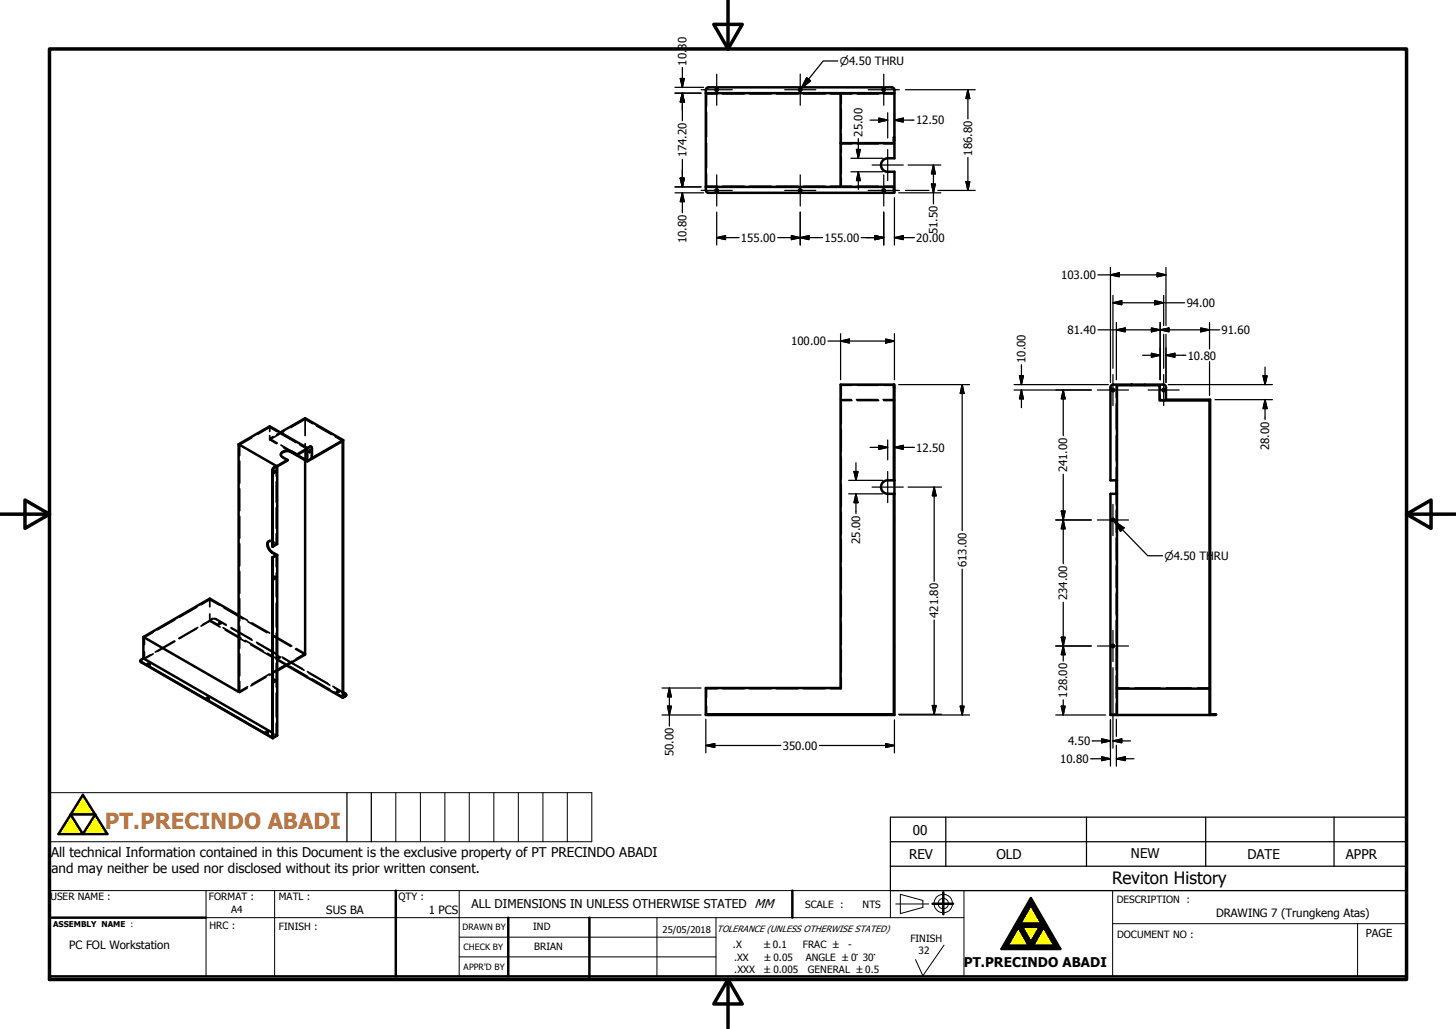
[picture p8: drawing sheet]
<svg xmlns="http://www.w3.org/2000/svg" width="297mm" height="210mm" viewBox="0 0 297 210" stroke-linecap="round" stroke-linejoin="round" font-family="sans-serif">
<g fill="none" stroke="#000" stroke-width=".51">
<path d="M144 19h27.5M171.5 19h11v9M171.5 19v19.1M182.5 19v-.8l-.6-.4h-37.3l-.5 .2-.1 .4v20.4l.1 .3 .3 .2h37.9M171.5 29.2h10.8v-1.2h.2v4.3a3.2 3.2 0 0 0-2.2 .3 1.38 1.38 0 0 0-.5 1.5 1.38 1.38 0 0 0 1.3 1h1.4v4.2h-.2v-1.2h-38.3M182.3 78.5h.2v67.4h-38.5v-.1h38.3v-45M182.3 78.5v19.5M182.3 78.5h-10.8v61.9h-27.5v5.4M230.8 78.6h-2.9v19.4M230.8 78.5h2.8v.1h-2.8zM230.8 78.5h-3.7l-.3 .1-.2 .3-.1 19.1h1.4M233.6 78.5l4.1 .1 .2 .5v2.5h9v64.2h1.2v.1h-21.6v-45.1h1.4"/>
<path d="M233.6 78.6h3v3.1h10.2v64.2M48.7 90.7l7.7 4.4-.6 .3-.3 .6v15.5l.1 .1M48.7 90.7l6.3-3.7 7.7 4.4 .6-.3 .2 .1M48.7 90.7v50.5l-19.5-11.2M55.9 96.2l.1-.1a.2 .2 0 0 1 .1 .3 .2 .2 0 0 1-.3 0zM56 96.1l-.2 .4M57.2 88.2l5-2.9 7.8 4.5M57.3 92.8a1.7 1.7 0 0 1 2.3-.5l1 .6M58.6 93.9v.1l-2 1.2v15.8l-1 .6M58.6 93.9l-2.7 1.6-.3 .4v15.7M59.2 92.1l3.5 2.1M60.6 92.9v-.2l-1-.5a1.5 1.5 0 0 0-2.3 .7l.2 .3 1.1 .7"/>
<path d="M60.6 92.9l2.1-1.2v2.5l7.2-4.2v52.4M62.2 93.9v39.7l-5.6 3.3M63.3 91.9l-.2 .4M70 89.8v52.4l.6-.4v-.2l-.6-.3M70 89.8l-6.4 3.7v-2.1l-.1-.2-2.9 1.5M182.5 98h-.2a2.65 2.65 0 0 0-2 .3 1.39 1.39 0 0 0-.5 1.5 1.39 1.39 0 0 0 1.3 1h1.4M227.8 98v2.8M227.9 98v2.8M54.8 110.4a1.71 1.71 0 0 0 .8 2.3l1 .6M55.5 113.7l.1 .1M55.5 110.5a.68 .68 0 0 0-.8 .1 .68 .68 0 0 0-.1 .8l.5 1 1.3 .9-.9 .4M55.5 113.7v36.8l-26.7-15.4-.2-.3 .6-.5"/>
<path d="M55.6 113.8v36.8M55.9 117.8l.1-.1a.21 .21 0 0 1 .1 .3 .21 .21 0 0 1-.3 .1zM56 117.7l-.2 .4M56.6 113.3v36.8l-1 .5M56.6 113.3l-1 .5M227.9 100.8v45.1M28.6 134.8l.1 .3 26.9 15.5M29.2 134.3l26.3 15.2M30.1 135.6l.2-.1 .2 .1M30.1 135.5l.3-.1 .2 .1a.23 .23 0 0 1-.3 .2 .23 .23 0 0 1-.2-.2zM48.7 125.6l-5.9-3.4-13.6 7.8v4.3M55.9 138.8l.1-.1a.2 .2 0 0 1 .1 .3 .2 .2 0 0 1-.3 .1z"/>
<path d="M56 138.7l-.2 .4M58.4 135.8l11.5 6.6M42.1 142.5a.23 .23 0 0 1 .3-.2 .23 .23 0 0 1 .2 .3zM42.2 142.6l.1-.1 .3 .1M54.2 149.5h.4M54.2 149.4h.4a.24 .24 0 0 1-.2 .2 .24 .24 0 0 1-.2-.2zM70.6 141.8l-.1 .3-.6 .3M227.9 140.5h18.9M14.4 166.2h5l-2.5 4zM16.9 162.2l5 8h-10zM10.1 187.3h31.9M80.7 181.7v17.5"/>
<path d="M103.7 187.3v11.9M120.2 187.3v12.6M161.6 181.7v5.6M190.2 184.4h4.2M192.4 182.1v4.5M207.7 189.2l2.2 3.8h-4.4zM208.5 189.2h3.6l-1.8 3.1zM210.3 183.3l6 10.4h-12zM210.3 184.7l2.2 3.8h-4.4zM212.9 189.2l2.2 3.8h-4.4zM287 188.5v10.7h-276.9"/>
<circle cx="146.2" cy="18.3" r=".25"/>
<circle cx="163.2" cy="18.3" r=".25"/>
<circle cx="180.3" cy="18.3" r=".25"/>
<circle cx="146.2" cy="38.9" r=".25"/>
<circle cx="163.2" cy="38.9" r=".25"/>
<circle cx="180.3" cy="38.9" r=".25"/>
<circle cx="227.1" cy="79.6" r=".25"/>
<circle cx="237.4" cy="79.6" r=".25"/>
<circle cx="63.2" cy="92.1" r=".2"/>
<circle cx="227" cy="106.1" r=".25"/>
<circle cx="227.1" cy="131.8" r=".25"/>
</g>
<g fill="none" stroke="#000" stroke-width=".36">
<path d="M146.3 19.2h-2.2v2.5M147.4 19.2h4.4M152.9 19.2h4.4M158.4 19.2h4.4M163.9 19.2h4.4M169.4 19.2h4.4M171.6 19.2v2M174.9 19.2h4.3M180.3 19.2h2.2M144.1 22.9v5.1M144.1 29.2v5M144.1 35.5v2.5h2.2"/>
<path d="M147.4 38h4.4M152.9 38h4.4M158.4 38h4.4M163.9 38h4.4M169.4 38h4.4M171.6 27.3v3.8M171.6 22.2v4.1M171.6 32v3.4M171.6 36.3v1.7M171.6 29.3h2.2M174.9 29.3h4.3M174.9 38h4.3"/>
<path d="M179.7 38v.1M180.3 38h2.2M180.3 29.3h2.2M182.3 28.7h.2M182.3 28.3h.2M182.3 39.1h.2M182.3 38.6h.2M173.8 78.6h-2.2v2.3M174.9 78.6h4.3M179.7 78.5v.1M180.3 78.6h2.2M182.3 79.8h.2"/>
<path d="M182.3 79.4h.2M227.8 78.5v2.6M236.7 78.5v1M48.9 94.1v4.5M48.9 99.8v4.4M51.3 89.3l-2.4 1.5v2.2M55 87v1M55 88.9v.8M55 89.7l1.4 .8M55.7 96.3l.1 .2M55.7 89.1l-.7 .4 1.6 .9M55.8 96.5h.1"/>
<path d="M55.8 96.1h.2M56 96v.1M56.1 96.1h.1M56.4 98.3v4.2M56.4 95.1v2.1M56.5 95.1l.1 .1M56.6 88.1l-1.6-.9-2.4 1.4M57.2 88.2l-.7 .5M57.3 92.7v.2M57.3 92.8v.2M57.3 90.8l3.1 1.8M57.3 88.5l3.1 1.8"/>
<path d="M57.5 93.2l.5 .4M57.8 91.3l1.4 .8M57.9 88.1l-2.9 1.6M58.3 93.8l.3 .2M61.2 93l1.5 .9 .3-.1M61.2 90.8l1.5 .8M62.2 85.3v3.6M62.2 90.6v3.3M62.7 91.4v.1M63 92.1l.2 .2M63.1 92.3h.1M63.1 91.9h.2"/>
<path d="M63.3 91.8h.1M63.4 91.9h.1M63.4 91.1l.1 .1M63.5 93.5h.1M63.5 92.8v.7l-.2 .1M63.5 91.3v.8M63.6 93.5h.1M63.8 86.4l-1.6-.8-2.9 1.6M64.5 86.9l3.1 1.7M68.4 89.1l1.5 .9M171.5 81.6h2.2M171.6 81.7h2.2"/>
<path d="M171.6 82v4.5M171.6 87.6v4.5M171.6 93.2v4.6M171.6 98.9v4.5M174.7 81.6h4.4M174.9 81.7h4.3M180.2 81.6h2.3M180.3 81.7h2.2M227.8 82.4v5.2M227.8 88.9v5.2M227.8 95.4v2.6M236.7 80.5v1.1h.4"/>
<path d="M237.5 81.6h.4M48.9 105.4v4.5M48.9 111v4.5M48.9 116.6v4.5M54.9 110.4h.1M55.1 110.3l-.3 .1M55.3 110.4l.6 .2M55.5 110.5l.3 .2M55.7 117.9l.1 .2M55.8 118.1h.1M55.8 118.1v.1M55.8 111.3l-.3 .2"/>
<path d="M55.8 117.7h.2M56 117.7h.1M56.1 117.7h.1M56.1 110.8l.3 .2M56.2 110.8l.4 .2M56.4 103.6v4.2M56.4 108.9v2.1M56.4 113.3v2.4M56.4 116.9v4.9M56.4 111l-.3 .2M171.6 104.5v4.5M171.6 110.1v4.5"/>
<path d="M171.6 115.8v4.5M182.3 106.3h.2M182.3 105.9h.2M227.8 100.8v2.2M227.8 104.1v4.5M227.8 109.7v4.6M227.8 115.4v4.5M28.7 134.9h-.1M29.5 133v1.5l1.7-1.1M30.1 135.5v.1M30.1 135.6l.1 .2M30.6 135.5l-.2 .3"/>
<path d="M30.7 133.6l-2 1.2M31.2 129l-1.7 1.1v1.4M35.6 130.8l-3.9 2.3M35.7 130.9l-3.6 2M35.7 126.5l-3.6 2M40.1 128.3l-3.5 2M40.1 123.9l-3.5 2.1M40.3 128l-3.8 2.3M41 123.4l1.8-1 1.9 1.1M42.8 122.2v1.6M42.8 126.7l-1.8 1.1M42.8 125.3v1.4"/>
<path d="M42.8 126.7l2.1 1.3M42.9 126.4l-.1 .1 1.8 1.1M43.5 126.2l-.4 .1M43.5 126.3l-2.2 1.2M43.8 126.2l2.3 1.3M43.8 126.3l2.3 1.3M44.6 127.1v.2M44.9 127l.2 .2h-.5M45 127.2l-.3-.1-.1 .2 .2 .1M45.1 127.1v.2M45.5 128.1l3.6 2.1M45.7 124.1l3.9 2.2"/>
<path d="M45.9 128.5l4.2 2.5M47.2 128.1l4.1 2.4M47.2 128.2l4.2 2.4M48.7 125.6l1.8 1M48.9 122.2v4.5M48.9 127.8v4.5M48.9 133.4v4.5M48.9 139v2.3M50.1 130.7l3.6 2.1M50.6 126.9l3.9 2.2M51.1 131.6l4.2 2.4M51.4 127.1l3.6 2.1"/>
<path d="M52.3 131.1l4.2 2.4M52.5 131.3l4.2 2.4M54.3 138.2l-3.1 1.8M54.6 133.3l3.6 2.1M55 137.5l-3.6 2.1M55.4 129.6l3.9 2.3M55.7 138.9l.1 .2M55.8 139.1v.1M55.8 138.7h.2M55.9 129.7l3.6 2.1M56 138.7h.1M56.1 138.7h.1"/>
<path d="M56.3 134.6l2.1 1.2M56.4 123.1v4.9M56.4 129.2v4.9M56.4 135.3v4.9M56.6 136.9l-1.6 .9M56.7 134.1v.1M56.9 134l.2 .1v.1h-.4M57.1 134.1h-.4v.1l.2 .1M57.1 134.1v.1M57.5 134.1l4.2 2.4M57.8 134.3l4.2 2.5M59.1 136l3.7 2"/>
<path d="M59.5 134.9l-3.6 2.1M60.3 132.5l1.9 1.1M60.4 132.3l1.8 1.1-1.8 1M62.7 137.1l4.2 2.4M63.1 137.4l4.2 2.4M63.7 138.6l3.6 2.1M171.6 138.3v2.2h-2.2M171.6 121.4v4.5M171.6 127v4.5M171.6 132.7v4.5M182.3 132.1h.2M182.3 131.6h.2"/>
<path d="M227.8 121v4.5M227.8 126.6v4.5M227.8 132.3v4.5M227.8 137.9v4.5M42.1 142.5v.1M42.2 142.6v.1M42.6 142.6l-.1 .1M42.6 142.5v.1M48.8 141.2l.1 .1M50.4 140.4l-1.5 .9M50.5 140.1l-1.7 1.1M54.2 149.4v.2"/>
<path d="M54.2 149.5l.1 .2M54.6 149.5l-.1 .2M54.7 149.4v.2M55.5 149.5l.3 .2M55.8 150.3l-.3 .2M56.1 149.8l.3 .2M56.4 141.4v4.9M56.4 147.6v2.4M56.4 150l-.3 .2M56.4 150v.1M56.5 150.1h.1M67.9 140.1l2.1 1.2"/>
<path d="M68.2 141.2l1.8 1M68.3 140.4l2.2 1.3M68.7 141.1v.1M69 140.9l.1 .1v.2l-.4-.1M69.1 141.1h-.3l-.1 .1 .2 .1M69.2 141.1v.1M70.6 141.8v.1M144.1 144.1v1.8M146 145.8h.1M146 145.9h.1M146.3 140.5h-2.2v1.8M146.4 145.8h.1"/>
<path d="M146.4 145.9h.1M147.4 140.5h4.4M152.9 140.5h4.4M158.4 140.5h4.4M163 145.8h.1M163 145.9h.1M163.5 145.8h.1M163.5 145.9h.1M163.9 140.5h4.4M180 145.8h.1M180 145.9h.1M180.5 145.8h.1"/>
<path d="M180.5 145.9h.1M182.3 145.8h.2M226.5 145.8h.4M226.8 145.8h.1M226.8 145.9h.1M227.3 145.8h.1M227.3 145.9h.1M227.8 143.5v2.3h-.5M227.8 140.4h2.5M231.6 140.4h5.1M238 140.4h5.1M244.3 140.4h2.6"/>
<path d="M247.4 145.8h.1M247.4 145.9h.1M247.8 145.8h.1M247.8 145.9h.1"/>
</g>
<g fill="#ff0" stroke="#ff0" stroke-width=".2">
<path d="M16.9 162.2l2.5 4h-5z"/>
<path d="M19.4 166.2l2.5 4h-5z"/>
<path d="M14.4 166.2l2.5 4h-5z"/>
<path d="M210.3 184.7l2.2 3.8h-4.4z"/>
<path d="M207.7 189.2l2.2 3.8h-4.4z"/>
<path d="M212.9 189.2l2.2 3.8h-4.4z"/>
<path d="M208.5 189.2h3.6l-1.8 3.1z"/>
</g>
<g fill="#000" stroke="#000" stroke-width=".2">
<path d="M207.7 189.2l-2.2 3.8-1.2 .7zM208.1 188.5l-3.8 5.2zM210.3 183.3l-2.2 5.2-3.8 5.2zM208.1 188.5l.4 .7h-.8zM208.1 188.5l4 .7h-3.6zM210.3 183.3v1.4l-2.2 3.8zM207.7 189.2h.8l1.8 3.1zM204.3 193.7l1.2-.7h4.4zM207.7 189.2l2.6 3.1-.4 .7zM210.3 192.3l.4 .7h-.8zM212.1 189.2h.8l-2.6 3.1zM210.3 183.3l2.2 5.2-2.2-3.8z"/>
<path d="M210.3 183.3l6 10.4-3.8-5.2zM209.9 193l6.4 .7zM210.7 193h4.4l1.2 .7zM212.9 189.2l-2.2 3.8-.4-.7zM208.1 188.5h4.4l-.4 .7zM212.5 188.5l3.8 5.2zM212.5 188.5l.4 .7h-.8zM212.9 189.2l3.4 4.5-1.2-.7zM204.3 193.7l5.6-.7 6.4 .7z"/>
</g>
<path d="M148.5 0v10M10.1 10h276.9v189.9h-276.9zM145.6 5h5.8l-2.9 5zM.1 104.9h10M5.1 102l5 2.9-5 2.9zM287 104.9l4.9-2.9v5.8zM287 104.9h9.9M148.5 199.9l2.9 5h-5.8zM148.5 199.9v10" fill="none" stroke="#000" stroke-width=".71"/>
<g fill="none" stroke="#000" stroke-width=".25">
<path d="M137.7 19h5.3M137.7 17.8h5.8M138.8 16h.8l-.4 1.8zM139.2 19v5.6M139.2 19l.4 1.8h-.8zM139.2 13.8v4M143 18.3h6.4M146.2 15.1v6.4M160.1 18.3h6.3M163.3 15.1v6.4M164.6 15.9l.8 .6-2 1.6zM170.9 12.4h-3l-4.5 5.7"/>
<path d="M177.1 18.3h6.4M180.3 15.1v6.4M184.7 18.3h14.3M197.5 18.3l.3 1.8h-.7zM197.5 18.3v6M137.7 38.1h5.3M137.7 39.3h5.8M138.8 36.4h.8l-.4 1.7zM139.2 39.3v4.1M139.2 39.3l.4 1.8h-.8zM139.2 32.5v5.6M143 38.9h6.4"/>
<path d="M146.2 35.7v6.3M160.1 38.9h6.3M163.3 35.7v6.3M173.6 35.1h6.5M173.6 32.3h6.5M174.7 30.5h.8l-.4 1.8zM175.1 28.3v4M175.1 35.1v3.6M175.1 35.1l.4 1.8h-.8zM177.1 38.9h6.4M177.5 24.5h3.6M177.9 33.7h6.4"/>
<path d="M179.3 24.1l1.8 .4-1.8 .4zM180.3 35.7v6.3M181.1 23v5.2M181.1 30.5v6.4M182.5 24.5l1.8-.4v.8zM182.5 23v4.6M183.3 39.3h8.6M184.7 38.9h4.8M185.3 33.7h6.6M186.5 24.5h-4M190 37.5h.8l-.4 1.8zM190.4 33.7l.4 1.8h-.8z"/>
<path d="M190.4 33.7v7.9M191.3 38.9h7.7M197.1 37.1h.7l-.3 1.8zM197.5 32.1v6.8M146.2 43.3v6.7M146.2 48.5l1.8-.4v.8zM146.2 48.5h4.6M158.7 48.5h9.1M161.5 48.1l1.8 .4-1.8 .4zM163.3 43.3v6.7M163.3 48.5l1.7-.4v.8zM175.7 48.5h4.6"/>
<path d="M178.5 48.1l1.8 .4-1.8 .4zM180.3 43.3v6.7M182.5 48.5l1.8-.4v.8zM182.5 48.5h4M182.5 40.3v9.7M224 56.1h13.9M226.5 56.1l1.8-.4v.8zM226.5 54.6v23.5M236.1 55.7l1.8 .4-1.8 .4zM237.9 54.6v11.8M168.9 69.6h13.6M171.5 68.1v9.4"/>
<path d="M171.5 69.6l1.8-.4v.8zM180.7 69.2l1.8 .4-1.8 .4zM182.5 68.1v9.4M183.3 78.5h14.5M196.3 78.5v29.8M196.3 78.5l.4 1.8h-.8zM206.9 79.6h15.7M206.9 78.5h19.2M208 76.7h.8l-.4 1.8zM208.4 79.6l.4 1.8h-.8zM208.4 74.4v4.1M208.4 79.6v3.6"/>
<path d="M216.9 79.6v9.3M216.9 79.6l.4 1.8h-.8zM223.9 79.6h6.3M224 67.3h24.8M227.1 61.8l1.8-.4v.8zM227.1 61.8h14.6M227.1 60.3v14.9M227.1 76.4v6.4M227.7 65.8v11.7M227.7 67.3l1.8-.4v.8zM233.1 72.5h3.6M234.2 79.6h6.4"/>
<path d="M234.9 66.9l1.8 .4-1.8 .4zM234.9 72.1l1.8 .4-1.8 .4zM235.6 61.4l1.8 .4-1.8 .4zM236.7 65.8v11.7M236.7 67.3l1.8-.4v.8zM237.4 60.3v6.1M237.4 68.2v7M237.4 76.4v6.4M237.9 72.5h4M237.9 68.2v9.9M237.9 72.5l1.8-.4v.8zM238.3 78.5h21.3"/>
<path d="M245 66.9l1.8 .4-1.8 .4zM246.8 65.8v5.4M246.8 73.8v6.9M257.7 76.7h.8l-.4 1.8zM258.1 74.9v3.6M173.1 98h7M174.2 96.2h.8l-.4 1.8zM174.6 94.4v3.6M177.5 91.3h3.6M177.9 99.4h6.4M179.3 90.9l1.8 .4-1.8 .4zM181.1 89.8v4"/>
<path d="M181.1 96.2v6.4M182.5 91.3l1.8-.4v.8zM182.5 91.3h4M185.3 99.4h6.8M190.6 99.4v19.2M190.6 99.4l.4 1.8h-.8zM216.9 96.8v18.2M247.9 81.6h11.7M258.1 81.6v4M258.1 81.6l.4 1.8h-.8zM173.1 100.8h7M174.6 100.8l.4 1.8h-.8z"/>
<path d="M174.6 100.8v4M196.3 116.1v29.8M215.4 106.1h7.2M216.5 104.3h.8l-.4 1.8zM216.9 106.1l.4 1.8h-.8zM223.9 106.1h6.3M227.1 102.9v6.4M227.2 106.3l7 7.1h3M227.2 106.3l2.1 1.4-.7 .7zM190.6 126.5v19.3M216.5 130h.8l-.4 1.8zM216.9 122.9v12"/>
<path d="M216.9 131.8l.4 1.8h-.8zM222.6 131.8h-7.2M223.9 131.8h6.3M227.1 128.7v6.3M227.1 136.2v16.5M135.1 145.9h7.9M135.1 140.4h7.9M136.2 144.1h.8l-.4 1.8zM136.6 140.4v7.7M136.6 140.4l.4 1.8h-.8zM144 146.8v6.8M144 152.1l1.8-.4v.8z"/>
<path d="M159.3 152.1h-15.3M167.2 152.1h15.3M180.7 151.7l1.8 .4-1.8 .4zM182.5 146.9v6.7M183.3 145.8h8.8M183.5 145.9h14.3M190.2 144h.8l-.4 1.8zM195.9 144.1h.8l-.4 1.8zM215.4 145.9h10.1M216.5 144.1h.8l-.4 1.8zM216.9 142.8v3.1M224.7 150.8l1.8 .4-1.8 .4z"/>
<path d="M224.7 154.4l1.8 .4-1.8 .4zM226.5 151.2h-3.7M226.5 154.8h-4M226.5 146.9v9.4M227.1 151.2h3.5M227.1 151.2l1.8-.4v.8zM227.7 146.8v3.5M227.7 152.1v4.2M227.7 154.8l1.8-.4v.8zM227.7 154.8h3.6M70.8 161.8v10M75.8 161.8v10"/>
<path d="M181.6 171.8h105.4M181.6 176.8h105.4M181.6 166.8h105.4v14.9h-105.4zM193 166.8v10M221.7 166.8v10M246 166.8v10M272.2 166.8v10"/>
</g>
<g fill="none" stroke="#000" stroke-width=".2">
<path d="M10.1 161.8h110.6v10h-110.6zM80.7 161.8v10M85.8 161.8v10M90.8 161.8v10M95.7 161.8v10M100.8 161.8v10M105.7 161.8v10M110.8 161.8v10M115.7 161.8v10M42 187.3h154.7M42 181.7v17.5M56 181.7v17.5"/>
<path d="M93.7 195.3h52.4M93.7 191.2h52.4M93.7 181.7v17.5M103.7 191.2v5.1M134 187.3v11.9M146.1 187.3v11.9M181.6 181.7v5.6M182.7 184.5h6.8M183.7 182.5l4.6 1.2v1.5l-4.6 1.2zM192.6 192.9l-4.3 6.2-1.5-3.3M196.7 181.7v17.5M227 188.5h60"/>
<path d="M227 181.7v17.5M277 188.5v10.7M287 181.7h-276.9v17.5"/>
<circle cx="192.4" cy="184.4" r="1.88"/>
<circle cx="192.4" cy="184.4" r="1.05"/>
</g>
<g fill="#000" stroke="#000" stroke-width=".25">
<path d="M138.8 16h.8l-.4 1.8zM164.6 15.9l.8 .6-2 1.6zM138.8 36.4h.8l-.4 1.7zM139.2 19l.4 1.8h-.8zM174.7 30.5h.8l-.4 1.8zM175.1 35.1l.4 1.8h-.8zM179.3 24.1l1.8 .4-1.8 .4zM182.5 24.5l1.8-.4v.8zM190 37.5h.8l-.4 1.8zM190.4 33.7l.4 1.8h-.8zM197.1 37.1h.7l-.3 1.8zM197.5 18.3l.3 1.8h-.7z"/>
<path d="M139.2 39.3l.4 1.8h-.8zM146.2 48.5l1.8-.4v.8zM161.5 48.1l1.8 .4-1.8 .4zM163.3 48.5l1.7-.4v.8zM178.5 48.1l1.8 .4-1.8 .4zM182.5 48.5l1.8-.4v.8zM226.5 56.1l1.8-.4v.8zM236.1 55.7l1.8 .4-1.8 .4zM171.5 69.6l1.8-.4v.8zM180.7 69.2l1.8 .4-1.8 .4zM208 76.7h.8l-.4 1.8zM227.1 61.8l1.8-.4v.8z"/>
<path d="M227.7 67.3l1.8-.4v.8zM234.9 66.9l1.8 .4-1.8 .4zM234.9 72.1l1.8 .4-1.8 .4zM235.6 61.4l1.8 .4-1.8 .4zM236.7 67.3l1.8-.4v.8zM237.9 72.5l1.8-.4v.8zM245 66.9l1.8 .4-1.8 .4zM257.7 76.7h.8l-.4 1.8zM174.2 96.2h.8l-.4 1.8zM179.3 90.9l1.8 .4-1.8 .4zM182.5 91.3l1.8-.4v.8zM196.3 78.5l.4 1.8h-.8z"/>
<path d="M208.4 79.6l.4 1.8h-.8zM216.9 79.6l.4 1.8h-.8zM258.1 81.6l.4 1.8h-.8zM174.6 100.8l.4 1.8h-.8zM190.6 99.4l.4 1.8h-.8zM216.5 104.3h.8l-.4 1.8zM216.9 106.1l.4 1.8h-.8zM227.2 106.3l2.1 1.4-.7 .7zM216.5 130h.8l-.4 1.8zM216.9 131.8l.4 1.8h-.8zM136.2 144.1h.8l-.4 1.8zM136.6 140.4l.4 1.8h-.8z"/>
<path d="M144 152.1l1.8-.4v.8zM180.7 151.7l1.8 .4-1.8 .4zM190.2 144h.8l-.4 1.8zM195.9 144.1h.8l-.4 1.8zM216.5 144.1h.8l-.4 1.8zM224.7 150.8l1.8 .4-1.8 .4zM224.7 154.4l1.8 .4-1.8 .4zM227.1 151.2l1.8-.4v.8zM227.7 154.8l1.8-.4v.8z"/>
</g>
<text font-size="4.5" fill="#bc7643" x="21.4" y="169.1">PT.PRECINDO ABADI</text>
<text font-size="3.5" x="226.9" y="180.5">Reviton History</text>
<g font-size="2.7">
<text x="186.2" y="170.4">00</text>
<text x="10.4" y="175">All technical Information contained in this Document is the exclusive property of PT PRECINDO ABADI</text>
<text x="10.5" y="178.2">and may neither be used nor disclosed without its prior written consent.</text>
<text x="185.5" y="175.3">REV</text>
<text x="203.3" y="175.4">OLD</text>
<text x="230.7" y="175">NEW</text>
<text x="254.5" y="175.2">DATE</text>
<text x="274.6" y="175.2">APPR</text>
<text x="196.6" y="197.3">PT.PRECINDO ABADI</text>
</g>
<text font-size="2.5" x="96.2" y="185.3">ALL DIMENSIONS IN UNLESS OTHERWISE STATED MM</text>
<g font-size="2.3">
<text x="140.1" y="13.4" transform="rotate(-90 140.1 13.4)">10.80</text>
<text x="176" y="27.9" transform="rotate(-90 176 27.9)">25.00</text>
<text x="186.9" y="25.4">12.50</text>
<text x="140.1" y="32.1" transform="rotate(-90 140.1 32.1)">174.20</text>
<text x="198.3" y="31.7" transform="rotate(-90 198.3 31.7)">186.80</text>
<text x="191.3" y="47.8" transform="rotate(-90 191.3 47.8)">51.50</text>
<text x="140.1" y="49.6" transform="rotate(-90 140.1 49.6)">10.80</text>
<text x="151.2" y="49.4">155.00</text>
<text x="168.2" y="49.4">155.00</text>
<text x="186.9" y="49.4">20.00</text>
<text x="216.5" y="56.9">103.00</text>
<text x="242.1" y="62.6">94.00</text>
<text x="161.4" y="70.5">100.00</text>
<text x="217.8" y="68.2">81.40</text>
<text x="249.2" y="68.2">91.60</text>
<text x="209.2" y="74" transform="rotate(-90 209.2 74)">10.00</text>
<text x="242.3" y="73.4">10.80</text>
<text x="186.9" y="92.2">12.50</text>
<text x="258.9" y="91.8" transform="rotate(-90 258.9 91.8)">28.00</text>
<text x="217.7" y="96.4" transform="rotate(-90 217.7 96.4)">241.00</text>
<text x="175.5" y="111" transform="rotate(-90 175.5 111)">25.00</text>
<text x="197.1" y="115.7" transform="rotate(-90 197.1 115.7)">613.00</text>
<text x="217.7" y="122.5" transform="rotate(-90 217.7 122.5)">234.00</text>
<text x="191.4" y="126.1" transform="rotate(-90 191.4 126.1)">421.80</text>
<text x="217.7" y="142.4" transform="rotate(-90 217.7 142.4)">128.00</text>
<text x="137.4" y="154.3" transform="rotate(-90 137.4 154.3)">50.00</text>
<text x="159.7" y="153">350.00</text>
<text x="216.3" y="155.7">10.80</text>
<text x="217.9" y="152">4.50</text>
<text x="66.6" y="186.4">SUS BA</text>
<text x="87.5" y="186.5">1 PCS</text>
<text x="248.1" y="187">DRAWING 7 (Trungkeng Atas)</text>
<text x="278.6" y="191.1">PAGE</text>
<text x="14.1" y="193.7">PC FOL Workstation</text>
</g>
<g font-size="2.2">
<text x="171.3" y="13.3">⌀4.50 THRU</text>
<text x="237.6" y="114.3">⌀4.50 THRU</text>
</g>
<g font-size="2">
<text x="10.3" y="183.6">USER NAME :</text>
<text x="42.6" y="183.6">FORMAT :</text>
<text x="56.9" y="183.7">MATL :</text>
<text x="81.3" y="183.6">QTY :</text>
<text x="164.3" y="185.3">SCALE :</text>
<text x="176" y="185.3">NTS</text>
<text x="227.8" y="184.3">DESCRIPTION :</text>
<text x="42.7" y="189.6">HRC :</text>
<text x="47.2" y="186.3">A4</text>
<text x="56.9" y="189.9">FINISH :</text>
<text x="108.8" y="189.8">IND</text>
<text x="227.9" y="191.5">DOCUMENT NO :</text>
<text x="109" y="193.9">BRIAN</text>
<text x="149.5" y="193.5">.X</text>
<text x="149.8" y="196">.XX</text>
<text x="155.9" y="193.5">±0.1</text>
<text x="156" y="196">±0.05</text>
<text x="163.8" y="193.5">FRAC ± -</text>
<text x="164.4" y="196">ANGLE ±0° 30°</text>
<text x="185.7" y="192.3">FINISH</text>
<text x="187.4" y="194.6">32</text>
<text x="149.8" y="198.5">.XXX</text>
<text x="155.9" y="198.5">±0.005</text>
<text x="164.8" y="198.5">GENERAL ±0.5</text>
</g>
<g font-size="1.9">
<text x="135.2" y="190.3">25/05/2018</text>
<text x="146.3" y="190.1">TOLERANCE (UNLESS OTHERWISE STATED)</text>
</g>
<g font-size="1.8">
<text x="94.3" y="189.7">DRAWN BY</text>
<text x="94.6" y="197.9">APPR'D BY</text>
<text x="94.6" y="193.9">CHECK BY</text>
</g>
<text font-size="1.6" x="10.8" y="189.2">ASSEMBLY NAME :</text>
</svg>
